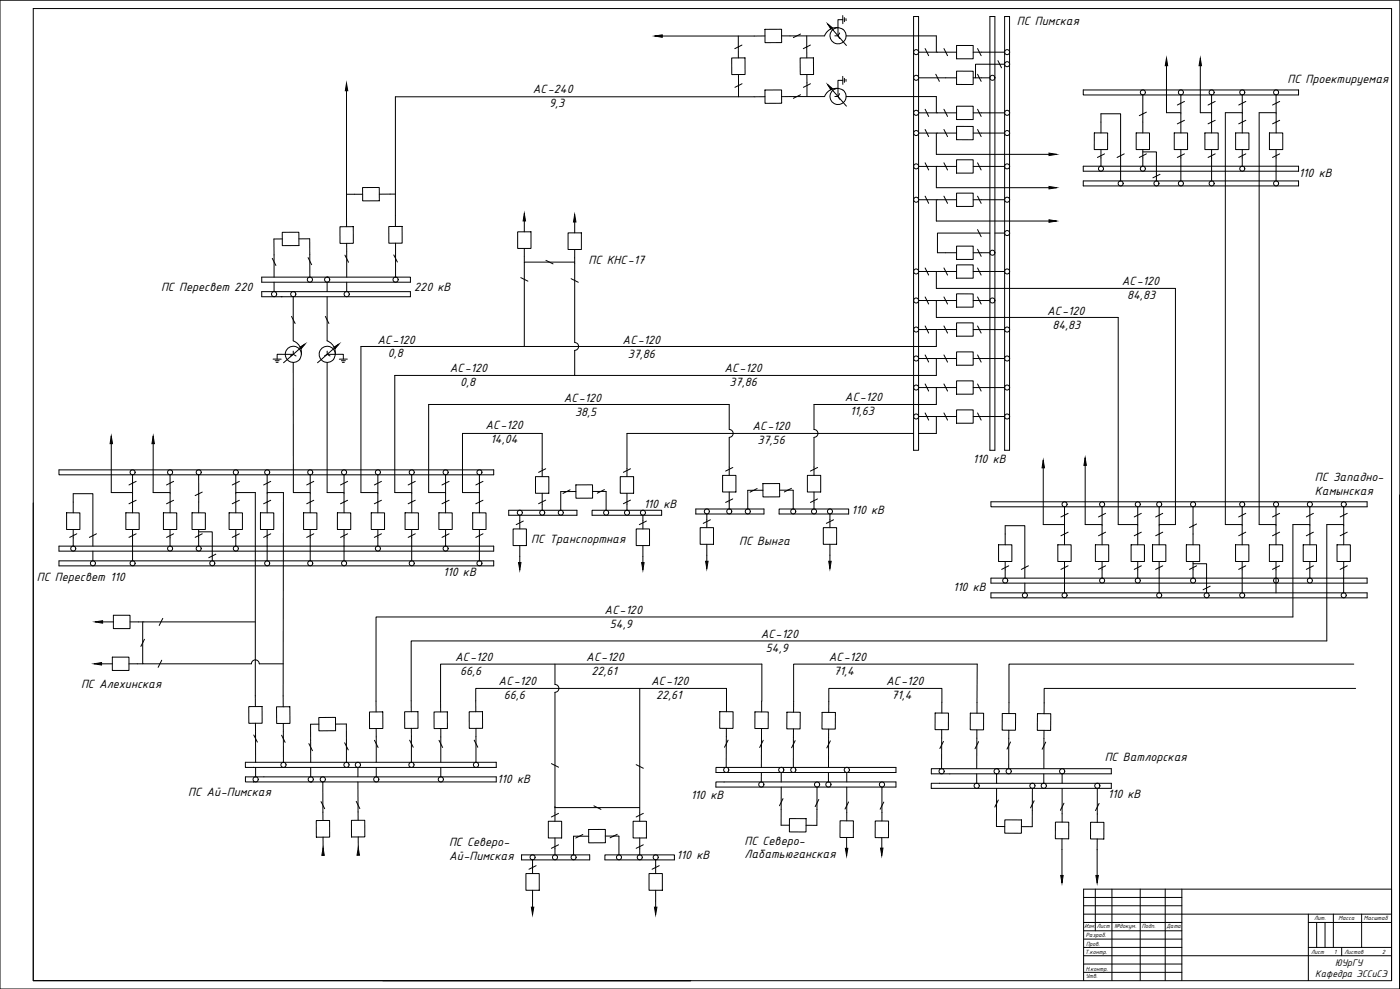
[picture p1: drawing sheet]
<svg xmlns="http://www.w3.org/2000/svg" width="841mm" height="594mm" viewBox="0 0 841 594" stroke-linecap="round" stroke-linejoin="round" font-family="sans-serif">
<g fill="none" stroke="#000" stroke-width=".6">
<path d="M20 5h816v584h-816zM20 302v287h395h-185M658 534v25M668 534v55M685 534v55M700 534v55M710 534v55M651 554h59M651 559h59M710 549h126M786 549v40M786 554h50"/>
<path d="M801 549v20M818 549v20M710 574h126M786 569h50M806 569v5M651 589v-55h185v55"/>
</g>
<path d="M0 0h841v594h-841zM651 539h59M651 544h59M651 549h59M791 554v15M796 554v15M651 564h59M651 569h59M651 574h59M651 579h59M651 584h59" fill="none" stroke="#000" stroke-width=".6"/>
<!-- layer: 0 -->
<g fill="none" stroke="#000" stroke-width=".6">
<path d="M460 18h10v8h-10zM503 17a5 5 0 0 0-4 7 5 5 0 0 0 8 0 5 5 0 0 0-3-7 8 8 0 0 0-9 5h-25M506 9v5M506 12h-3v10l1-2M507 11v2M508 11v1M549 10h3M595 10h3M604 10h2M440 35h8v10h-8zM444 22v13M460 22h-67"/>
<path d="M481 35h8v10h-8zM485 22v13M502 22h1l1 1M508 22h54M568 31h7M575 27h10v8h-10zM585 31h5M208 50v86M444 45v13M460 54h10v8h-10zM460 58h-222v78M485 45v13"/>
<path d="M502 58h1l1 2M503 53a5 5 0 0 0-4 6 5 5 0 0 0 7 3 5 5 0 0 0 0-8M506 46v5M506 48h-3v10l1-2M506 54a8 8 0 0 0-11 4h-25M507 47v2M508 48v1M508 58h54M568 47h7M575 43h10v8h-10zM585 47h5M568 68h7"/>
<path d="M568 80h7M575 64h10v8h-10zM575 76h10v8h-10zM585 68h5M585 80h5M657 80h8v10h-8zM661 73v7M683 80h8v10h-8zM687 73v7M705 80h8v10h-8zM709 73v7M724 80h8v10h-8z"/>
<path d="M728 73v7M736 68v247M742 80h8v10h-8zM746 73v7M763 80h8v10h-8zM767 73v7M568 100h7M575 96h10v8h-10zM585 100h5M661 90v5M687 90v5M709 90v5"/>
<path d="M728 90v5M746 90v5M767 90v5M208 117h10M218 113h10v8h-10zM238 117h-10M568 120h7M575 116h10v8h-10zM585 120h5M170 140h10v8h-10zM204 136h8v10h-8zM234 136h8v10h-8z"/>
<path d="M311 139h8v10h-8zM315 133v6M341 140h8v10h-8zM345 133v7M170 144h-5v22M180 143h6v23M208 146v20M238 146v20M315 149v5M345 157h-30v51M345 158v48a2.3 2.3 0 0 1 3 2 2.3 2.3 0 0 1-3 2v16M345 150v5"/>
<path d="M568 152h7M575 148h10v8h-10zM575 159h10v8h-10zM585 152h5M157 166h90v4h-90zM157 175h90v3h-90zM165 170v5M169 178h.1M176 178v27a7 7 0 0 1 2 12 5 5 0 0 1-6-3 5 5 0 0 1 3-6 5 5 0 0 1 6 5M176 175h.1M197 166h.1M197 178v27a7 7 0 0 1 2 12 5 5 0 0 1-7-3 5 5 0 0 1 4-6 5 5 0 0 1 5 5"/>
<path d="M197 170v5M208 170v5M562 173h144v142M568 163h7M575 177h10v8h-10zM585 163h5M562 191h110v124M568 181h7M568 198h7M575 194h10v8h-10zM585 181h5M585 198h5"/>
<path d="M164 216h5M165 217h3M166 218h1M176 211v2l-2 1M176 218v78M178 214l-2-1h-10v3M197 218v78M197 211v2l-2 1M198 214l-1-1h9v3M205 217h2M206 218h1M209 216h-5"/>
<path d="M562 208h-345v88M568 215h7M575 211h10v8h-10zM585 215h5M562 226h-325v70M568 233h7M575 229h10v8h-10zM585 233h5M438 243h-180v53M438 258a2.3 2.3 0 0 1 2 2 2.3 2.3 0 0 1-2 3M489 243h73M489 258a2.3 2.3 0 0 1 2 2 2.3 2.3 0 0 1-2 3"/>
<path d="M568 250h7M575 246h10v8h-10zM585 250h5M67 262v34M326 260h-48v36M377 260h172M552 260h10M627 277v38M652 275v40M153 296v128M170 296v129M297 282v3"/>
<path d="M322 286h8v10h-8zM326 281v5M326 296v7M346 291h10v8h-10zM346 295h-7M356 295h5M373 286h8v10h-8zM377 281v5M377 296v7M434 286h8v10h-8zM438 281v5M438 296v6"/>
<path d="M458 291l10-1v8l-10 1zM458 294l-6 1M468 294h5M485 286h8v10h-8zM489 281v5M489 296v6M841 297v297zM40 308h8v10h-8zM44 302v6M44 318v5M76 308h8v10h-8zM80 302v6"/>
<path d="M80 318v5M98 308h8v10h-8zM102 318v5M102 302v6M115 308h8v10h-8zM119 318v5M119 302v6M138 308h8v10h-8zM142 302v6M142 318v5M156 308h8v10h-8zM160 302v6"/>
<path d="M160 318v5M182 308h8v10h-8zM186 302v6M186 318v5M203 308h8v10h-8zM207 302v6M207 318v5M223 308h8v10h-8zM227 302v6M227 318v5M243 308h8v10h-8zM247 318v5"/>
<path d="M247 302v6M264 308h8v10h-8zM268 302v6M268 318v5M284 308h8v10h-8zM288 302v6M288 318v5M308 318h8v10h-8zM312 313v5M382 318h8v10h-8zM386 313v5M421 317h8v10h-8z"/>
<path d="M425 312v5M495 317h8v10h-8zM499 312v5M777 315v56h-551v57M797 315v70h-550v43M821 301v3M297 328v3M297 337v3M312 328v6M386 328v6M425 327v6M499 327v6"/>
<path d="M600 327h8v10h-8zM604 321v6M604 337v5M635 327h8v10h-8zM639 321v6M639 337v5M658 327h8v10h-8zM662 321v6M662 337v5M679 327h8v10h-8zM683 321v6M683 337v5"/>
<path d="M692 327h8v10h-8zM696 321v6M696 337v5M713 327h8v10h-8zM717 321v6M717 337v5M742 327h8v10h-8zM746 321v6M746 337v5M763 327h8v10h-8zM767 321v6M767 337v5"/>
<path d="M783 327h8v10h-8zM787 337v5M787 321v6M803 327h8v10h-8zM807 321v6M807 337v5M821 347v3M821 356v3M62 374h6M68 370h10v8h-10zM78 374h5M86 374v25h65a2.4 2.4 0 0 1 2-3 2.4 2.4 0 0 1 3 3h14"/>
<path d="M86 374h67M61 399h6M67 395h10v8h-10zM77 399h5M333 399v12a2.3 2.3 0 0 1 3 3 2.3 2.3 0 0 1-3 2v69h51v-71M813 399h-207v30M814 414h-187v15M149 424h8v10h-8zM153 434l1 24M166 425h8v10h-8zM170 435v23M192 431h10v8h-10z"/>
<path d="M192 435h-5v23M202 435h6v23M222 428h8v10h-8zM226 438v20M243 428l8-1v10l-8 1zM247 438v20M261 428h8v10h-8zM265 428v-29h193v29M265 438v20M282 428l8-1v10l-8 1zM286 428v-14h150v14M286 438v20"/>
<path d="M432 427l8 1v10l-8-1zM436 438v23M454 428h8l-1 10h-8zM457 438v23M473 428h8v10h-8zM477 438v23M477 428v-29h110v29M494 428h8v10h-8zM498 438v23M498 428v-14h68v14M562 428h8v10h-8zM566 438v24"/>
<path d="M583 428h8v10h-8zM587 438v24M602 429h8v10h-8zM606 439v23M623 429h8v10h-8zM627 439v23M147 458h151v3h-151zM147 467h151v3h-151zM152 461h.1M152 470h.1M154 461v6M159 467h.1"/>
<path d="M187 470h.1M187 461v6M194 470v23M215 470v23M215 461v6M226 461v6M265 461v6M430 470h108v3h-108zM430 461h108v3h-108zM435 470h.1M435 461h.1M441 464h.1"/>
<path d="M457 464v6M469 461h.1M469 473v23h5M469 464v6M491 473v23h-7M498 464v6M509 464v6M509 473v20M530 473v20M559 471h109v3h-109zM559 462h109v3h-109zM564 471h.1"/>
<path d="M564 462h.1M571 465h.1M587 465v6M599 474v22h5M599 465v6M599 462h.1M620 474v23h-6M627 465v6M638 465v6M638 474v20M659 474v20M190 493h8v10h-8z"/>
<path d="M211 493h8v10h-8zM329 493h8v10h-8zM333 488v5M354 498h10v8h-10zM380 493h8v10h-8zM384 488v5M474 492h10v8h-10zM505 493h8v10h-8zM526 493h8v10h-8zM604 492l10 1v8l-10-1zM634 494h8v10h-8zM655 494h8v10h-8z"/>
<path d="M194 503v6M215 503v6M320 520v5M333 503v7M347 502h7M364 502h5M384 503v7M394 520v5M509 503v7M530 503v7M638 504v22M659 504v22"/>
<path d="M316 525h8v10h-8zM320 535v6M390 525h8v10h-8zM394 535v6"/>
<circle cx="550" cy="31" r="1.5"/>
<circle cx="605" cy="31" r="1.5"/>
<circle cx="605" cy="39" r="1.5"/>
<circle cx="550" cy="47" r="1.5"/>
<circle cx="596" cy="47" r="1.5"/>
<circle cx="687" cy="55" r="1.5"/>
<circle cx="709" cy="55" r="1.5"/>
<circle cx="728" cy="55" r="1.5"/>
<circle cx="746" cy="55" r="1.5"/>
<circle cx="767" cy="55" r="1.5"/>
<circle cx="550" cy="80" r="1.5"/>
<circle cx="550" cy="68" r="1.5"/>
<circle cx="605" cy="80" r="1.5"/>
<circle cx="605" cy="68" r="1.5"/>
<circle cx="550" cy="100" r="1.5"/>
<circle cx="605" cy="100" r="1.5"/>
<circle cx="550" cy="120" r="1.5"/>
<circle cx="605" cy="120" r="1.5"/>
<circle cx="661" cy="101" r="1.5"/>
<circle cx="673" cy="110" r="1.5"/>
<circle cx="687" cy="101" r="1.5"/>
<circle cx="695" cy="110" r="1.5"/>
<circle cx="709" cy="110" r="1.5"/>
<circle cx="728" cy="110" r="1.5"/>
<circle cx="746" cy="101" r="1.5"/>
<circle cx="767" cy="110" r="1.5"/>
<circle cx="605" cy="140" r="1.5"/>
<circle cx="596" cy="152" r="1.5"/>
<circle cx="165" cy="177" r="1.5"/>
<circle cx="176" cy="177" r="1.5"/>
<circle cx="186" cy="168" r="1.5"/>
<circle cx="197" cy="168" r="1.5"/>
<circle cx="208" cy="177" r="1.5"/>
<circle cx="238" cy="168" r="1.5"/>
<circle cx="550" cy="163" r="1.5"/>
<circle cx="605" cy="163" r="1.5"/>
<circle cx="550" cy="198" r="1.5"/>
<circle cx="550" cy="181" r="1.5"/>
<circle cx="596" cy="181" r="1.5"/>
<circle cx="605" cy="198" r="1.5"/>
<circle cx="550" cy="215" r="1.5"/>
<circle cx="605" cy="215" r="1.5"/>
<circle cx="550" cy="233" r="1.5"/>
<circle cx="605" cy="233" r="1.5"/>
<circle cx="550" cy="250" r="1.5"/>
<circle cx="605" cy="250" r="1.5"/>
<circle cx="80" cy="284" r="1.5"/>
<circle cx="102" cy="284" r="1.5"/>
<circle cx="119" cy="284" r="1.5"/>
<circle cx="142" cy="284" r="1.5"/>
<circle cx="161" cy="284" r="1.5"/>
<circle cx="186" cy="284" r="1.5"/>
<circle cx="207" cy="284" r="1.5"/>
<circle cx="227" cy="284" r="1.5"/>
<circle cx="247" cy="284" r="1.5"/>
<circle cx="268" cy="284" r="1.5"/>
<circle cx="288" cy="284" r="1.5"/>
<circle cx="312" cy="308" r="1.5"/>
<circle cx="326" cy="308" r="1.5"/>
<circle cx="337" cy="308" r="1.5"/>
<circle cx="364" cy="308" r="1.5"/>
<circle cx="377" cy="308" r="1.5"/>
<circle cx="386" cy="308" r="1.5"/>
<circle cx="425" cy="307" r="1.5"/>
<circle cx="438" cy="307" r="1.5"/>
<circle cx="449" cy="307" r="1.5"/>
<circle cx="477" cy="307" r="1.5"/>
<circle cx="489" cy="307" r="1.5"/>
<circle cx="499" cy="307" r="1.5"/>
<circle cx="640" cy="303" r="1.5"/>
<circle cx="662" cy="303" r="1.5"/>
<circle cx="683" cy="303" r="1.5"/>
<circle cx="696" cy="303" r="1.5"/>
<circle cx="717" cy="303" r="1.5"/>
<circle cx="746" cy="303" r="1.5"/>
<circle cx="767" cy="303" r="1.5"/>
<circle cx="787" cy="303" r="1.5"/>
<circle cx="807" cy="303" r="1.5"/>
<circle cx="44" cy="330" r="1.5"/>
<circle cx="56" cy="338" r="1.5"/>
<circle cx="80" cy="338" r="1.5"/>
<circle cx="102" cy="330" r="1.5"/>
<circle cx="119" cy="330" r="1.5"/>
<circle cx="128" cy="338" r="1.5"/>
<circle cx="142" cy="330" r="1.5"/>
<circle cx="161" cy="338" r="1.5"/>
<circle cx="186" cy="338" r="1.5"/>
<circle cx="207" cy="338" r="1.5"/>
<circle cx="227" cy="330" r="1.5"/>
<circle cx="247" cy="338" r="1.5"/>
<circle cx="268" cy="330" r="1.5"/>
<circle cx="288" cy="338" r="1.5"/>
<circle cx="604" cy="349" r="1.5"/>
<circle cx="616" cy="358" r="1.5"/>
<circle cx="640" cy="358" r="1.5"/>
<circle cx="662" cy="349" r="1.5"/>
<circle cx="683" cy="349" r="1.5"/>
<circle cx="696" cy="358" r="1.5"/>
<circle cx="717" cy="349" r="1.5"/>
<circle cx="725" cy="358" r="1.5"/>
<circle cx="746" cy="358" r="1.5"/>
<circle cx="767" cy="349" r="1.5"/>
<circle cx="787" cy="349" r="1.5"/>
<circle cx="807" cy="358" r="1.5"/>
<circle cx="170" cy="459" r="1.5"/>
<circle cx="208" cy="459" r="1.5"/>
<circle cx="215" cy="459" r="1.5"/>
<circle cx="247" cy="459" r="1.5"/>
<circle cx="286" cy="459" r="1.5"/>
<circle cx="154" cy="468" r="1.5"/>
<circle cx="187" cy="468" r="1.5"/>
<circle cx="194" cy="468" r="1.5"/>
<circle cx="226" cy="468" r="1.5"/>
<circle cx="265" cy="468" r="1.5"/>
<circle cx="436" cy="462" r="1.5"/>
<circle cx="457" cy="471" r="1.5"/>
<circle cx="469" cy="462" r="1.5"/>
<circle cx="477" cy="462" r="1.5"/>
<circle cx="491" cy="471" r="1.5"/>
<circle cx="498" cy="471" r="1.5"/>
<circle cx="509" cy="462" r="1.5"/>
<circle cx="530" cy="471" r="1.5"/>
<circle cx="566" cy="463" r="1.5"/>
<circle cx="587" cy="472" r="1.5"/>
<circle cx="599" cy="463" r="1.5"/>
<circle cx="606" cy="463" r="1.5"/>
<circle cx="620" cy="472" r="1.5"/>
<circle cx="627" cy="472" r="1.5"/>
<circle cx="638" cy="463" r="1.5"/>
<circle cx="659" cy="472" r="1.5"/>
<circle cx="320" cy="515" r="1.5"/>
<circle cx="333" cy="515" r="1.5"/>
<circle cx="345" cy="515" r="1.5"/>
<circle cx="372" cy="515" r="1.5"/>
<circle cx="384" cy="515" r="1.5"/>
<circle cx="394" cy="515" r="1.5"/>
</g>
<g fill="none" stroke="#000" stroke-width=".6">
<path d="M549 10v260h3v-260M595 10v260h3v-260M604 10v260h2v-260M552 31h16M562 22v9M590 31h14M604 39h-18v8M701 39v29h8M721 39v29h7M552 47h16M562 58v10M590 47h5"/>
<path d="M651 54h129v3h-129zM687 57v16M709 57v16M728 57v16M746 57v16M767 57v16M552 68h16M552 80h16M562 80v13h73M590 68h14M590 80h14M661 73v-5h12v41"/>
<path d="M736 68h10M767 68h-11v247h11M552 100h16M562 100v13h73M590 100h14M661 95v5M687 91h8v18M687 95v5M709 95v14M728 95v14M746 95v5M767 95v14"/>
<path d="M552 120h16M562 120v13h73M590 120h14M651 109h129v3h-129zM780 103v-3h-129v3h129M315 154v3M345 155v3M590 152h5M595 140h-32v12h5M598 140h6M552 163h16M562 163v10"/>
<path d="M590 163h14M552 181h16M562 181v10M562 198v10M568 198h-16M590 181h5M590 198h14M552 215h16M562 215v11M590 215h14M552 233h16M562 233v10"/>
<path d="M590 233h14M438 243v15M489 243v15M552 250h16M562 250v10M590 250h14M92 262v34h10M326 260v21M377 260v21M438 263v18M489 263v18M67 296h13"/>
<path d="M80 285v17M102 285v17M119 285v17M142 285v17M142 296h11M160 285v17M160 296h10M176 296h10M186 285v17M197 296h10M207 285v17M217 296h10"/>
<path d="M227 285v17M237 296h10M247 285v17M258 296h10M268 285v17M278 296h10M288 285v17M297 282h-262v3h262M339 295h-2v12M361 295h3v12M452 295h-3v11M473 294h4v12"/>
<path d="M44 302v-5h12v31M119 319h9v18M306 307h41v3h-41zM312 310v3M326 303v4M356 307h41v3h-41zM377 303v4M386 310v3M418 306h41v3h-41zM425 309v3M438 302v4M468 306h42v3h-42z"/>
<path d="M489 302v4M499 309v3M627 315h12M639 304v17M652 315h10M662 304v17M672 315h11M683 304v17M696 304v17M696 315h10M717 304v17M736 315h10"/>
<path d="M746 304v17M767 304v17M777 315h10M787 304v17M797 315h10M807 304v17M821 301h-226v3h226M44 323v5M56 331v6M80 323v14M102 323v5M119 323v5"/>
<path d="M142 323v5M160 323v14M186 323v14M207 323v14M227 323v5M247 323v14M268 323v5M288 323v14M297 328h-262v3h262M297 337h-262v3h262M312 334v4M386 334v4"/>
<path d="M425 333v4M499 333v4M604 321v-5h12v31M717 339h8v17M604 342v5M616 350v6M639 342v14M662 342v5M683 342v5M696 342v14M717 342v5M746 342v14"/>
<path d="M767 342v14M787 342v5M807 342v14M821 347h-226v3h226M821 356h-226v3h226M83 374h3M82 399h4M333 484v4M384 485v3M313 514h41v3h-41zM320 517v3M333 510v4"/>
<path d="M347 502h-2v12M363 514h42v3h-42zM369 502h3v12M384 510v4M394 517v3M320 541v4M394 541v4"/>
</g>
<g fill="none" stroke="#000" stroke-width=".6">
<path d="M446 27l-5 2M481 20l-4 3M487 27l-4 2M556 29l2 4M567 29l2 4M587 29l2 4M599 36l3 5M446 50l-5 2M481 57l-4 2M487 50l-4 2M562 45l2 4M587 45l2 4"/>
<path d="M556 66l2 4M556 78l2 4M567 66l2 4M567 78l2 4M587 66l2 4M587 78l2 4M689 67l-5 2M712 61l-5 2M712 72l-5 2M730 61l-4 2M730 72l-4 2M748 61l-4 2"/>
<path d="M748 72l-4 2M769 61l-5 2M769 72l-5 2M556 98l2 4M567 98l2 4M587 98l2 4M664 92l-5 3M675 92l-4 3M689 92l-5 3M712 92l-5 3M730 92l-4 3M748 92l-4 3"/>
<path d="M769 92l-5 3M556 118l2 4M567 118l2 4M587 118l2 4M697 105l-4 2M587 138l2 4M164 155l2 4M185 155l2 4M207 153l2 5M237 153l2 4M328 156l4 3M587 150l2 4"/>
<path d="M313 167l4 2M343 167l4 3M556 178l2 5M556 161l2 4M567 178l2 5M567 161l2 4M587 178l2 5M587 161l2 4M175 190l2 4M195 190l3 4M556 196l2 4M567 196l2 4"/>
<path d="M587 196l2 4M556 213l2 4M567 213l2 5M587 213l2 5M556 231l2 4M567 231l2 4M587 231l2 4M556 248l2 4M567 248l2 4M587 248l2 4M82 289l-5 2M104 289l-4 2"/>
<path d="M121 296l-4 2M144 289l-4 2M163 289l-5 2M189 289l-5 2M209 289l-4 2M229 289l-4 2M249 289l-4 2M270 289l-4 2M290 289l-4 2M328 282l-4 2M342 294l-4 2M363 294l-4 2"/>
<path d="M379 282l-5 2M440 300l-4 2M440 281l-4 2M455 293l-4 3M475 293l-4 3M491 300l-4 2M491 281l-4 2M82 300l-5 3M104 300l-4 3M144 300l-5 3M163 300l-5 3M189 300l-5 3"/>
<path d="M209 300l-4 3M229 300l-4 3M249 300l-4 3M270 300l-4 3M290 300l-4 3M314 313l-4 2M328 300l-4 3M379 300l-5 3M388 313l-4 2M427 312l-5 2M501 312l-5 2M642 308l-5 3"/>
<path d="M642 320l-5 2M664 308l-4 3M664 320l-4 2M686 308l-5 3M686 320l-5 2M698 308l-4 3M698 320l-4 2M719 315l-4 2M748 308l-4 3M748 320l-4 2M769 308l-5 3M769 320l-5 2"/>
<path d="M789 308l-4 3M789 320l-4 2M809 308l-4 3M809 320l-4 2M46 321l-4 2M58 321l-4 2M82 321l-5 2M104 321l-4 2M121 321l-4 2M130 333l-5 2M144 321l-5 2M163 321l-5 2"/>
<path d="M189 321l-5 2M209 321l-4 2M229 321l-4 2M249 321l-4 2M270 321l-4 2M290 321l-4 2M606 340l-4 2M618 340l-4 2M642 340l-5 2M664 340l-4 2M686 340l-5 2M698 340l-4 2"/>
<path d="M719 340l-4 2M748 340l-4 2M769 340l-5 2M789 340l-4 2M809 340l-4 2M727 352l-4 2M98 371l-2 5M87 384l-2 4M97 397l-2 4M152 442l3 4M169 442l2 4M186 447l2 4"/>
<path d="M207 446l2 4M225 445l2 4M246 445l2 4M264 445l2 4M285 445l2 4M331 459l5 2M382 459l4 2M437 445l-2 4M459 445l-3 4M478 445l-2 4M499 445l-2 4M567 445l-2 5"/>
<path d="M588 445l-2 5M607 446l-2 4M628 446l-2 4M470 480l-2 4M193 482l2 4M214 481l2 5M336 489l-5 2M357 484l4 2M386 489l-4 2M492 480l-2 5M510 482l-2 4M531 482l-2 4"/>
<path d="M600 481l-2 4M621 481l-2 4M639 482l-2 5M660 483l-2 4M322 520l-4 2M336 507l-5 3M350 501l-4 2M371 501l-5 2M386 507l-4 3M396 520l-4 2"/>
</g>
<g fill="#000" stroke="#000" stroke-width=".6">
<path d="M393 22l5-1v1zM701 35v4h-1zM721 35l1 4h-2zM208 50l1 4h-2zM630 92l5 1h-5zM630 112l5 1h-5zM315 128l1 5h-2zM345 129l1 4h-1zM630 132l5 1-5 1zM67 262l1 5h-2zM92 262l1 5h-2zM652 275l1 5h-2z"/>
<path d="M627 277v4h-1zM311 338h2l-1 4zM385 338h2l-1 4zM424 337h1v5zM498 337h1v5zM57 374l5-1v1zM57 399l4-1v1zM194 509l1 5h-2zM215 509l1 5h-2zM508 510h1v4zM529 509h1v5zM637 526h2l-1 4z"/>
<path d="M658 526h2l-1 4zM319 545h2l-1 4zM393 545h2l-1 4z"/>
</g>
<path d="M497 14l3 3h-1zM497 51l3 2-1 1zM180 209l3-2-2 2zM201 209l3-2-3 2z" fill="#000" stroke="#000" stroke-width=".6"/>
<path d="M498 15l10 12M498 51l10 13M183 207l-13 11M203 207l-12 11" fill="none" stroke="#000" stroke-width=".6"/>
<g font-size="7.8">
<text x="611" y="15">ПС Пимская</text>
<text x="773" y="50">ПС Проектируемая</text>
<text x="320" y="56">АС-240</text>
<text x="330" y="64">9,3</text>
<text x="780" y="107">110 кВ</text>
<text x="354" y="158">ПС КНС-17</text>
<text x="674" y="171">АС-120</text>
<text x="97" y="175">ПС Пересвет 220</text>
<text x="249" y="175">220 кВ</text>
<text x="677" y="180">84,83</text>
<text x="629" y="189">АС-120</text>
<text x="632" y="197">84,83</text>
<text x="227" y="206">АС-120</text>
<text x="374" y="207">АС-120</text>
<text x="233" y="215">0,8</text>
<text x="377" y="215">37,86</text>
<text x="270" y="223">АС-120</text>
<text x="435" y="223">АС-120</text>
<text x="276" y="232">0,8</text>
<text x="438" y="232">37,86</text>
<text x="339" y="241">АС-120</text>
<text x="508" y="241">АС-120</text>
<text x="345" y="250">38,5</text>
<text x="511" y="249">11,63</text>
<text x="292" y="258">АС-120</text>
<text x="452" y="258">АС-120</text>
<text x="295" y="266">14,04</text>
<text x="455" y="267">37,56</text>
<text x="584" y="278">110 кВ</text>
<text x="790" y="289">ПС Западно-</text>
<text x="790" y="297">Камынская</text>
<text x="387" y="305">110 кВ</text>
<text x="511" y="309">110 кВ</text>
<text x="319" y="326">ПС Транспортная</text>
<text x="444" y="327">ПС Вынга</text>
<text x="266" y="346">110 кВ</text>
<text x="22" y="349">ПС Пересвет 110</text>
<text x="573" y="355">110 кВ</text>
<text x="363" y="369">АС-120</text>
<text x="366" y="377">54,9</text>
<text x="457" y="383">АС-120</text>
<text x="460" y="391">54,9</text>
<text x="273" y="397">АС-120</text>
<text x="352" y="397">АС-120</text>
<text x="498" y="397">АС-120</text>
<text x="276" y="405">66,6</text>
<text x="355" y="405">22,61</text>
<text x="501" y="406">71,4</text>
<text x="49" y="413">ПС Алехинская</text>
<text x="300" y="412">АС-120</text>
<text x="391" y="412">АС-120</text>
<text x="532" y="412">АС-120</text>
<text x="303" y="420">66,6</text>
<text x="394" y="420">22,61</text>
<text x="535" y="420">71,4</text>
<text x="664" y="457">ПС Ватлорская</text>
<text x="299" y="470">110 кВ</text>
<text x="113" y="478">ПС Ай-Пимская</text>
<text x="415" y="480">110 кВ</text>
<text x="665" y="480">110 кВ</text>
<text x="270" y="508">ПС Северо-</text>
<text x="447" y="507">ПС Северо-</text>
<text x="406" y="516">110 кВ</text>
<text x="447" y="516">Лабатьюганская</text>
<text x="270" y="517">Ай-Пимская</text>
</g>
<g font-size="6.2">
<text x="802" y="580">ЮУрГУ</text>
<text x="790" y="587">Кафедра ЭССиСЭ</text>
</g>
<g font-size="3.9">
<text x="651" y="558">Изм.</text>
<text x="659" y="558">Лист</text>
<text x="669" y="558">№докум.</text>
<text x="686" y="558">Подп.</text>
<text x="701" y="558">Дата</text>
<text x="789" y="553">Лит.</text>
<text x="804" y="553">Масса</text>
<text x="819" y="553">Масштаб</text>
<text x="652" y="563">Разраб.</text>
<text x="652" y="568">Пров.</text>
<text x="652" y="573">Т.контр.</text>
<text x="788" y="573">Лист</text>
<text x="801" y="573">1</text>
<text x="808" y="573">Листов</text>
<text x="830" y="573">2</text>
<text x="652" y="583">Н.контр.</text>
<text x="652" y="588">Утв.</text>
</g>
</svg>
